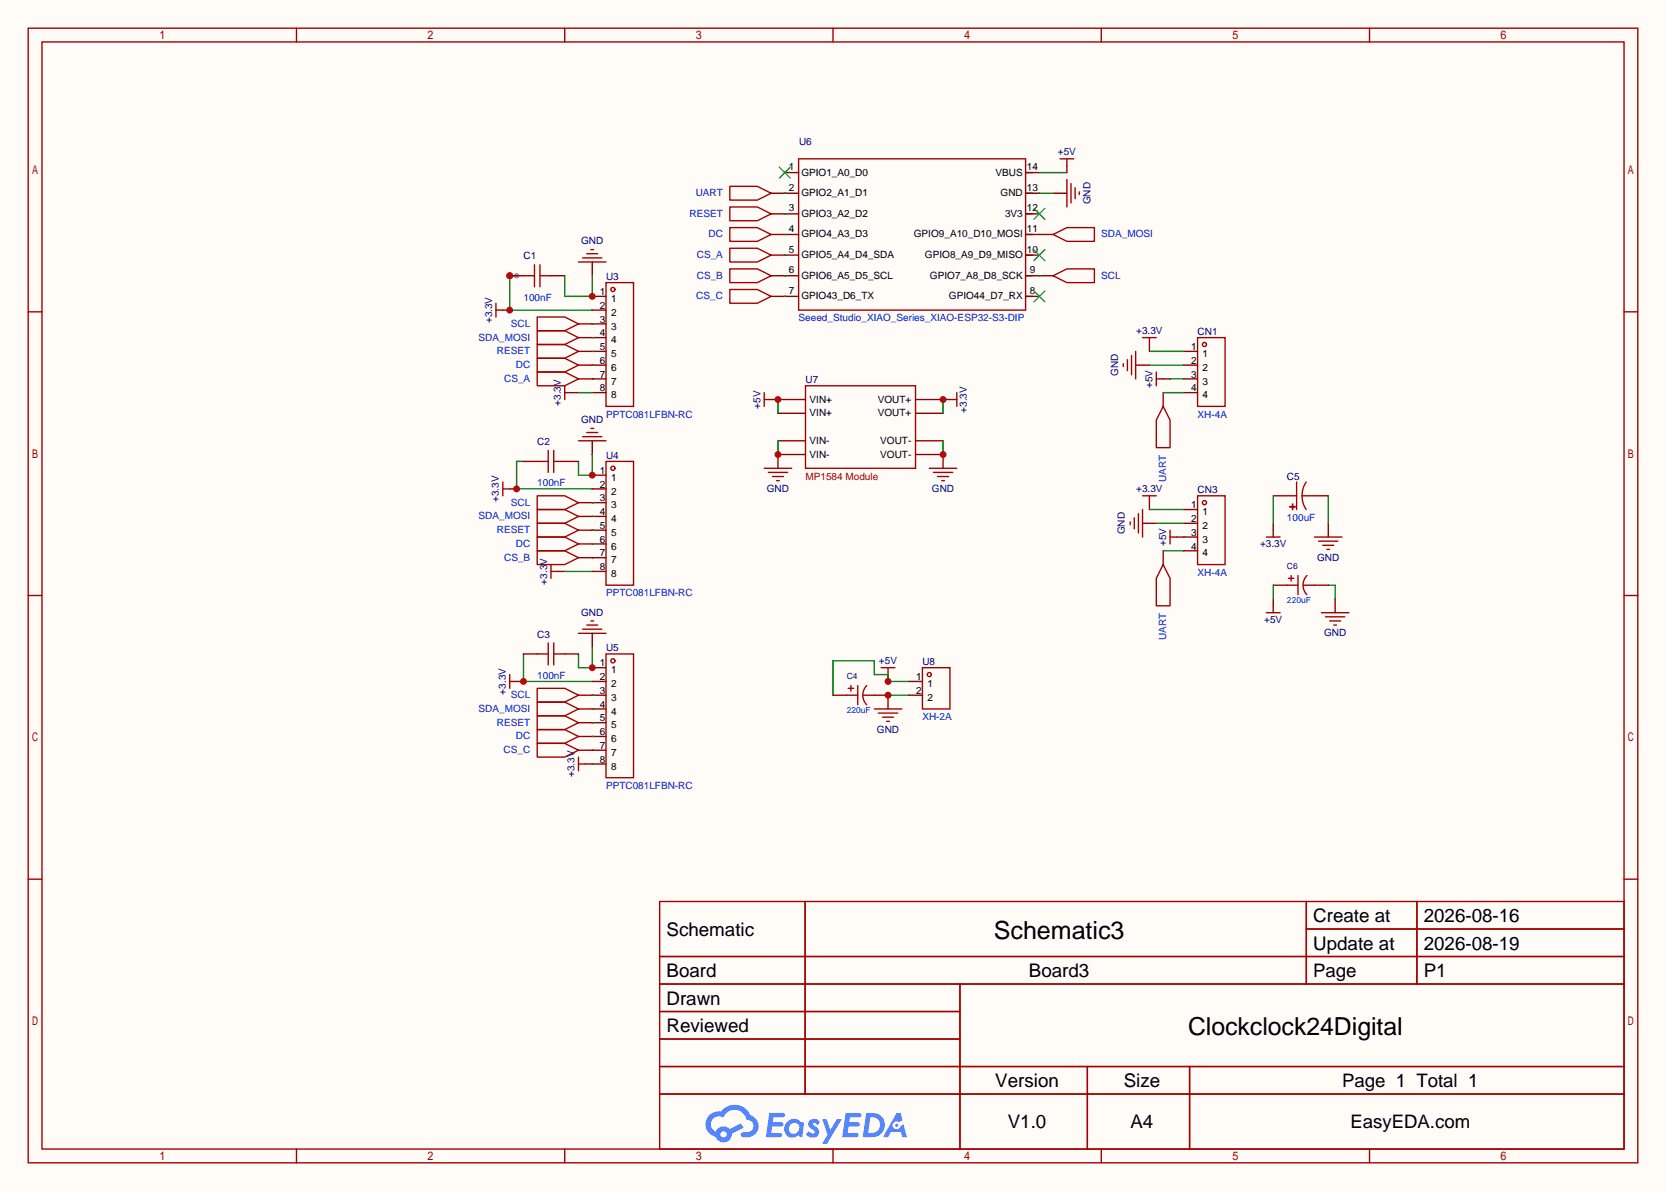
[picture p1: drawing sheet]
<svg xmlns="http://www.w3.org/2000/svg" width="308mm" height="220mm" viewBox="0 0 308 220" stroke-linecap="round" stroke-linejoin="round" font-family="sans-serif">
<path d="M0 0h307.6v220h-307.6z" fill="#fffcf7"/>
<g fill="none" stroke="#a10000" stroke-width=".25">
<path d="M5.2 5.2h297.2v209.6h-297.2zM7.7 7.7h292.1v204.5h-292.1zM54.7 5.2v2.5M104.3 5.2v2.5M153.8 5.2v2.5M203.3 5.2v2.5M252.9 5.2v2.5M5.2 57.6h2.5M299.8 57.6h2.6M5.2 110h2.5M299.8 110h2.6M5.2 162.4h2.5"/>
<path d="M121.8 166.5h178v45.7h-178zM121.8 176.7h178M148.7 166.5v35.6M241.2 166.5v15.2M241.2 171.6h58.6M261.6 166.5v15.2M299.8 162.4h2.6M121.8 181.7h178M121.8 186.8h55.4M121.8 197h178M121.8 191.9h55.4M177.2 181.7v30.5"/>
<path d="M200.8 197v15.2M219.6 197v15.2M54.7 212.2v2.6M104.3 212.2v2.6M121.8 202.1h178M153.8 212.2v2.6M203.3 212.2v2.6M252.9 212.2v2.6"/>
</g>
<g fill="#5487ff">
<path d="M149.5 206.9a1.3 1.3 0 0 1 1.9 .3l-.4 .6a.54 .54 0 0 0-1-.2l.2 .2a1.58 1.58 0 0 1 1 1.5 1.43 1.43 0 0 1-2.4 .2l.5-.6a.64 .64 0 0 0 .5 .5 .64 .64 0 0 0 .6-.3l-.1-.3a1.6 1.6 0 0 1-1.1-1.5z"/>
<path d="M151.8 206.7h.8l.7 2 1.2-2h.9l-2.7 4.5h-.9l1-1.6z"/>
<path d="M142 205.5h1.7a1.31 1.31 0 0 1 1.2 .2 .4 .4 0 0 1-.3 .6h-1.8l-.1 1h1.6a.4 .4 0 0 1 .3 .4 .4 .4 0 0 1-.4 .4h-1.6l-.2 1.2 .8-.1a1.23 1.23 0 0 1 1.2 .2 .39 .39 0 0 1-.4 .6h-2.6z"/>
<path d="M156.1 205.5h1.7a1.32 1.32 0 0 1 1.2 .2 .39 .39 0 0 1-.3 .6h-1.8l-.1 1h1.6a.4 .4 0 0 1 .4 .4 .4 .4 0 0 1-.5 .4h-1.6l-.2 1.1h.8a1.23 1.23 0 0 1 1.2 .2 .39 .39 0 0 1-.4 .6h-2.6z"/>
<path d="M165.5 205.6h.8l.3 1.3-.6 .3a.75 .75 0 0 0-1.1 .3 .75 .75 0 0 0 .5 1.1 .75 .75 0 0 0 .9-.7l.5-.3 .6 2.4h-.8l-.3-.9h-1.8l-.5 .9h-1z"/>
<path d="M159.9 205.6l-.6 4.4h1.4a2.27 2.27 0 0 0 2.7-2.3 2.27 2.27 0 0 0-2.7-2.1zM160.7 206.3a1.5 1.5 0 0 1 1.8 1.6 1.5 1.5 0 0 1-1.9 1.3h-.3z"/>
<path d="M145.4 207.2a1.62 1.62 0 0 0-.4 2.1 1.62 1.62 0 0 0 2 .6l.3-.2 .4 .2 .4 .1 .3-2.4-.1-.3-.5-.1a1.58 1.58 0 0 0-2.4 0zM146 207.7a.99 .99 0 0 1 1.6 .3 .99 .99 0 0 1-.9 1.4 .94 .94 0 0 1-1-.6 .94 .94 0 0 1 .3-1.1z"/>
<path d="M131 206a2.37 2.37 0 0 0 1.1 4 1.54 1.54 0 0 0 1.8 1 1.54 1.54 0 0 0 1.2-1.6l2.2-1.1-.5-.8-2.1 1a1.57 1.57 0 0 0-2.6 .5 1.5 1.5 0 0 1-.7-2.1 1.5 1.5 0 0 1 2.2-.5 2.23 2.23 0 0 1 2.3-1.4 2.23 2.23 0 0 1 2 1.8 1.16 1.16 0 0 1 1.2 1.1 1.16 1.16 0 0 1-1.1 1.2h-.7a.47 .47 0 0 0-.5 .4 .47 .47 0 0 0 .4 .5 2.23 2.23 0 0 0 2.2-.6 2.23 2.23 0 0 0 .5-2.3 2.16 2.16 0 0 0-1.3-1.1 3.2 3.2 0 0 0-5.5-.7l-1.1 .1zM133 209.5a.6 .6 0 0 1 1.2 0 .6 .6 0 0 1-1.2 0z"/>
<circle cx="165.6" cy="207.8" r=".28"/>
</g>
<g fill="none" stroke="#870000" stroke-width=".25">
<path d="M142.4 35.7h2.5M194.4 35.7h2.6M197 30.6v1.3M92.8 57.3h1.3M109.3 48.4v2.5M105.5 72.5h1.3M174.1 73.8h1.3M209.7 67.4h2.5M212.2 63.6v1.3M214.8 70h1.2M214.8 72.5v2.6M94.1 90.3h1.3"/>
<path d="M109.3 81.4v2.5M143.6 83.9v2.6M174.1 83.9v2.6M210.9 96.6h2.6M212.2 92.8v1.3M217.3 99.2h1.3M235.1 96.6v1.3M245.2 96.6v2.6M103 105.5h1.3M109.3 117v2.5M214.8 101.7v2.6M235.1 110.6v1.3"/>
<path d="M246.5 110.6v2.6M95.4 125.9h1.2M164 124.6v1.3M164 128.4v2.5M108.1 141.1h1.2"/>
</g>
<g fill="none" stroke="#a10000" stroke-width=".25">
<path d="M134.7 34.4h5.1l2.6 1.3-2.6 1.3h-5.1zM195.7 29.3h2.5M197 29.3v1.3M197 33.1v5.1M197.7 33.9v3.6M198.5 34.7v2M199.3 35.4v.5M91.6 56v2.5M91.6 57.3h1.2M106.8 48.4h5.1M107.6 47.6h3.5M108.3 46.9h2.1"/>
<path d="M109.1 46.1h.5M104.3 71.2v2.6M104.3 72.5h1.2M108.3 79.9h2.1M109.1 79.1h.5M175.4 73.8h1.3M176.7 72.5v2.6M207.4 67.2v.5M208.2 66.4v2.1M208.9 65.7v3.5M209.7 64.9v5.1M210.9 62.4h2.6"/>
<path d="M212.2 62.4v1.2M213.5 68.7v2.5M213.5 70h1.3M214.8 75.1l1.2 2.5v5.1h-2.5v-5.1zM92.8 89v2.6M92.8 90.3h1.3M106.8 81.4h5.1M107.6 80.6h3.5M141.1 86.5h5.1M141.9 87.2h3.5M142.6 88h2.1M143.4 88.8h.5"/>
<path d="M171.6 86.5h5.1M172.3 87.2h3.6M173.1 88h2M173.9 88.8h.5M208.7 96.4v.5M209.4 95.6v2.1M210.2 94.9v3.5M210.9 94.1v5.1M210.9 91.6h2.6M212.2 91.6v1.2M216 97.9v2.6M216 99.2h1.3"/>
<path d="M233.8 99.2h2.5M235.1 97.9v1.3M242.7 99.2h5.1M243.5 99.9h3.5M101.7 104.3v2.5M101.7 105.5h1.3M106.8 117h5.1M107.6 116.2h3.5M108.3 115.4h2.1M109.1 114.7h.5M214.8 104.3l1.2 2.5v5.1h-2.5v-5.1zM233.8 113.2h2.5"/>
<path d="M235.1 111.9v1.3M244 113.2h5M244.2 100.7h2.1M244.7 113.9h3.6M245 101.5h.5M245.5 114.7h2M246.3 115.4h.5M94.1 124.6v2.5M94.1 125.9h1.3M106.8 139.8v2.6M161.4 130.9h5.1M162.2 131.7h3.5"/>
<path d="M162.7 123.3h2.5M162.9 132.5h2.1M163.7 133.2h.5M164 123.3v1.3M106.8 141.1h1.3"/>
</g>
<path d="M96.6 85.2h-1.2v5.1h13.9" fill="none" stroke="#008700" stroke-width=".25"/>
<circle cx="95.4" cy="90.3" r=".63" fill="#c00"/>
<path d="M96.6 120.8v5.1h12.7" fill="none" stroke="#008700" stroke-width=".25"/>
<circle cx="96.6" cy="125.9" r=".63" fill="#c00"/>
<path d="M109.3 70h.1M109.3 83.9v3.9h-2.5v-2.6M104.3 105.5h5M109.3 103h.1M109.3 119.5v3.8h-2.5v-2.5M109.3 138.6h.1M167.8 125.9h-3.8v-1.3h-2.6v-2.6h-7.6v6.4" fill="none" stroke="#008700" stroke-width=".25"/>
<g fill="none" stroke="#870000" stroke-width=".25">
<path d="M142.4 39.5h2.5M106.8 59.8h2.5M142.4 50.9h2.5M142.4 43.3h2.5M142.4 54.7h2.5M142.4 47.1h2.5M191.9 50.9h2.5M191.9 43.3h2.5M106.8 62.4h2.5M106.8 64.9h2.5M106.8 67.4h2.5M106.8 70h2.5"/>
<path d="M106.8 92.8h2.5M106.8 95.4h2.5M106.8 97.9h2.5M106.8 100.5h2.5M106.8 103h2.5M106.8 128.4h2.5M106.8 130.9h2.5M106.8 133.5h2.5M106.8 136h2.5M106.8 138.6h2.5M167.8 128.4h2.5M167.8 125.9h2.5"/>
</g>
<g fill="none" stroke="#a10000" stroke-width=".25">
<path d="M134.7 38.2h5.1l2.6 1.3-2.6 1.3h-5.1zM99.2 58.5h5.1l2.5 1.3-2.5 1.3h-5.1zM134.7 42h5.1l2.6 1.3-2.6 1.3h-5.1zM134.7 53.5h5.1l2.6 1.2-2.6 1.3h-5.1zM134.7 45.8h5.1l2.6 1.3-2.6 1.3h-5.1zM134.7 49.7h5.1l2.6 1.2-2.6 1.3h-5.1zM194.4 50.9l2.6-1.2h5.1v2.5h-5.1zM194.4 43.3l2.6-1.3h5.1v2.6h-5.1zM99.2 61.1h5.1l2.5 1.3-2.5 1.2h-5.1zM99.2 63.6h5.1l2.5 1.3-2.5 1.3h-5.1zM99.2 66.2h5.1l2.5 1.2-2.5 1.3h-5.1zM99.2 68.7h5.1l2.5 1.3-2.5 1.2h-5.1z"/>
<path d="M99.2 91.6h5.1l2.5 1.2-2.5 1.3h-5.1zM99.2 94.1h5.1l2.5 1.3-2.5 1.2h-5.1zM99.2 96.6h5.1l2.5 1.3-2.5 1.3h-5.1zM99.2 99.2h5.1l2.5 1.3-2.5 1.2h-5.1zM99.2 101.7h5.1l2.5 1.3-2.5 1.3h-5.1zM99.2 127.1h5.1l2.5 1.3-2.5 1.3h-5.1zM99.2 129.7h5.1l2.5 1.2-2.5 1.3h-5.1zM99.2 132.2h5.1l2.5 1.3-2.5 1.2h-5.1zM99.2 134.7h5.1l2.5 1.3-2.5 1.3h-5.1zM99.2 137.3h5.1l2.5 1.3-2.5 1.2h-5.1zM170.3 123.3h5.1v7.6h-5.1z"/>
<circle cx="171.6" cy="124.6" r=".38"/>
</g>
<circle cx="164" cy="125.9" r=".63" fill="#c00"/>
<path d="M143.6 81.4v2.5M164 128.4h3.8" fill="none" stroke="#008700" stroke-width=".25"/>
<path d="M148.7 71.2h20.3v15.3h-20.3zM238.1 93.6h1zM238.6 93.1l.1 1zM239.4 89v5.1M241.2 89a4.6 4.6 0 0 0 0 5.1" fill="none" stroke="#a10000" stroke-width=".25"/>
<path d="M143.6 73.8h5.1M143.6 76.3h5.1M169 73.8h5.1M169 76.3h5.1M143.6 81.4h5.1M143.6 83.9h5.1M169 81.4h5.1M169 83.9h5.1M235.1 91.6h4.3M240.4 91.6h4.8" fill="none" stroke="#870000" stroke-width=".25"/>
<circle cx="143.6" cy="83.9" r=".63" fill="#c00"/>
<path d="M174.1 81.4v2.5" fill="none" stroke="#008700" stroke-width=".25"/>
<circle cx="174.1" cy="83.9" r=".63" fill="#c00"/>
<path d="M174.1 73.8v2.5" fill="none" stroke="#008700" stroke-width=".25"/>
<circle cx="174.1" cy="73.8" r=".63" fill="#c00"/>
<path d="M143.6 73.8v2.5" fill="none" stroke="#008700" stroke-width=".25"/>
<path d="M142.4 73.8h1.2" fill="none" stroke="#870000" stroke-width=".25"/>
<circle cx="143.6" cy="73.8" r=".63" fill="#c00"/>
<path d="M141.1 72.5v2.6M141.1 73.8h1.3" fill="none" stroke="#a10000" stroke-width=".25"/>
<path d="M95.4 50.9h-1.3v6.4h15.2" fill="none" stroke="#008700" stroke-width=".25"/>
<g fill="#c00">
<circle cx="94.1" cy="50.9" r=".63"/>
<circle cx="94.1" cy="57.3" r=".63"/>
</g>
<circle cx="95.4" cy="50.9" r=".51" fill="#999"/>
<path d="M104.3 50.9v3.8h5v-3.8" fill="none" stroke="#008700" stroke-width=".25"/>
<g fill="none" stroke="#a10000" stroke-width=".25">
<path d="M111.9 120.8h5.1v22.8h-5.1z"/>
<circle cx="113.2" cy="122" r=".38"/>
</g>
<path d="M109.3 123.3h2.6" fill="none" stroke="#870000" stroke-width=".25"/>
<circle cx="109.3" cy="123.3" r=".63" fill="#c00"/>
<path d="M109.3 87.8h2.6M109.3 125.9h2.6M109.3 128.4h2.6M109.3 130.9h2.6M109.3 133.5h2.6M109.3 136h2.6M109.3 138.6h2.6M109.3 141.1h2.6" fill="none" stroke="#870000" stroke-width=".25"/>
<g fill="none" stroke="#a10000" stroke-width=".25">
<path d="M111.9 85.2h5.1v22.9h-5.1z"/>
<circle cx="113.2" cy="86.5" r=".38"/>
</g>
<circle cx="109.3" cy="87.8" r=".63" fill="#c00"/>
<path d="M109.3 54.7h2.6M109.3 90.3h2.6M109.3 92.8h2.6M109.3 95.4h2.6M109.3 97.9h2.6M109.3 100.5h2.6M109.3 103h2.6M109.3 105.5h2.6" fill="none" stroke="#870000" stroke-width=".25"/>
<g fill="none" stroke="#a10000" stroke-width=".25">
<path d="M111.9 52.2h5.1v22.9h-5.1z"/>
<circle cx="113.2" cy="53.5" r=".38"/>
</g>
<circle cx="109.3" cy="54.7" r=".63" fill="#c00"/>
<path d="M94.1 50.9h2.5M109.3 57.3h2.6M109.3 59.8h2.6M109.3 62.4h2.6M109.3 64.9h2.6M109.3 67.4h2.6M109.3 70h2.6M109.3 72.5h2.6M96.6 120.8h2.6M104.3 120.8h2.5" fill="none" stroke="#870000" stroke-width=".25"/>
<g fill="none" stroke="#008700" stroke-width=".25">
<path d="M109.3 59.8h.1M109.3 62.4h.1M109.3 64.9h.1M109.3 67.4h.1M109.3 92.8h.1M109.3 95.4h.1M109.3 97.9h.1M109.3 100.5h.1M245.2 108.1h1.3v2.5M109.3 128.4h.1M109.3 130.9h.1M109.3 133.5h.1"/>
<path d="M109.3 136h.1"/>
</g>
<path d="M98.7 48.9v4.1M101.2 118.7v4.1M102.2 118.7v4.1M99.2 120.8h2M102.2 120.8h2.1" fill="none" stroke="#a10000" stroke-width=".25"/>
<circle cx="94.1" cy="50.9" r=".63" fill="#c00"/>
<g fill="none" stroke="#a10000" stroke-width=".25">
<path d="M96.6 50.9h2.1M99.7 50.9h2M99.7 48.9v4.1M99.2 85.2h2M101.2 83.2v4M102.2 85.2h2.1M102.2 83.2v4M237.6 108.1h2M237.9 106.8h1M238.4 106.3v1M239.6 106.3v3.6M240.7 108.1h2"/>
<path d="M241.3 106.3a2.54 2.54 0 0 0 0 3.5M158.4 126.6v3.6"/>
</g>
<path d="M101.7 50.9h2.6M96.6 85.2h2.6M104.3 85.2h2.5M235.1 108.1h2.5M242.7 108.1h2.5M153.8 128.4h2.5M161.4 128.4h2.6" fill="none" stroke="#870000" stroke-width=".25"/>
<circle cx="164" cy="128.4" r=".63" fill="#c00"/>
<g fill="none" stroke="#a10000" stroke-width=".25">
<path d="M147.4 29.3h42v28h-42zM189.4 31.9h1.2M189.4 35.7h1.2M189.4 39.5h1.2M189.4 43.3h1.2M189.4 47.1h1.2M189.4 50.9h1.2M189.4 54.7h1.2M221.1 62.4h5.1v12.7h-5.1zM221.1 91.6h5.1v12.7h-5.1zM156.3 128.4h2.1M156.6 127.1h1"/>
<path d="M157.1 126.6v1M159.4 128.4h2M160 126.6a2.54 2.54 0 0 0 0 3.5"/>
<circle cx="222.4" cy="63.6" r=".38"/>
<circle cx="222.4" cy="92.8" r=".38"/>
</g>
<g fill="none" stroke="#870000" stroke-width=".25">
<path d="M144.9 31.9h2.5M144.9 35.7h2.5M144.9 39.5h2.5M189.4 31.9h2.5M189.4 35.7h2.5M189.4 39.5h2.5M144.9 43.3h2.5M144.9 47.1h2.5M144.9 50.9h2.5M144.9 54.7h2.5M189.4 43.3h2.5M189.4 47.1h2.5"/>
<path d="M189.4 50.9h2.5M189.4 54.7h2.5M218.6 64.9h2.5M218.6 67.4h2.5M218.6 70h2.5M218.6 72.5h2.5M218.6 94.1h2.5M218.6 96.6h2.5M218.6 99.2h2.5M218.6 101.7h2.5"/>
</g>
<path d="M143.9 30.9l2 2M145.9 30.9l-2 2M190.9 38.5l2 2M192.9 38.5l-2 2M190.9 46.1l2 2M190.9 53.7l2 2.1M192.9 46.1l-2 2M192.9 53.7l-2 2.1" fill="none" stroke="#3c3" stroke-width=".25"/>
<g fill="none" stroke="#008700" stroke-width=".25">
<path d="M144.9 39.5h.1M144.9 35.7h.1M191.9 31.9h5.1M191.9 35.7h2.5M144.9 43.3h.1M144.9 47.1h.1M144.9 50.9h.1M144.9 54.7h.1M191.9 43.3h.1M191.9 50.9h.1M106.8 72.5h2.5M212.2 64.9h6.4"/>
<path d="M212.2 67.4h6.4M214.8 72.5h3.8M216 70h2.6M212.2 94.1h6.4M213.5 96.6h5.1M218.6 99.2h.1M235.1 91.6v5M245.2 91.6v5M214.8 101.7h3.8M235.1 108.1v2.5M109.3 141.1h.1"/>
</g>
<g font-size="4.6">
<text x="183.5" y="173.4">Schematic3</text>
<text x="219.3" y="191.2">Clockclock24Digital</text>
</g>
<g font-size="3.5">
<text x="123.1" y="172.8">Schematic</text>
<text x="242.5" y="170.3">Create at</text>
<text x="262.9" y="170.3">2026-08-16</text>
<text x="242.5" y="175.4">Update at</text>
<text x="262.9" y="175.4">2026-08-19</text>
<text x="123.1" y="180.5">Board</text>
<text x="123.1" y="185.5">Drawn</text>
<text x="190" y="180.5">Board3</text>
<text x="262.9" y="180.5">P1</text>
<text x="123.1" y="190.6">Reviewed</text>
<text x="183.8" y="200.8">Version</text>
<text x="207.5" y="200.8">Size</text>
<text x="186.1" y="208.4">V1.0</text>
<text x="208.7" y="208.4">A4</text>
</g>
<g font-size="3.4">
<text x="242.5" y="180.4">Page</text>
<text x="247.8" y="200.8">Page 1 Total 1</text>
<text x="249.3" y="208.4">EasyEDA.com</text>
</g>
<g font-size="1.8" fill="#000080">
<text x="147.5" y="26.8">U6</text>
<text x="195.3" y="28.6">+5V</text>
<text x="201.3" y="37.7" transform="rotate(-90 201.3 37.7)">GND</text>
<text x="96.6" y="47.9">C1</text>
<text x="107.3" y="45.1">GND</text>
<text x="111.9" y="51.7">U3</text>
<text x="90.9" y="59.7" transform="rotate(-90 90.9 59.7)">+3.3V</text>
<text x="209.8" y="61.6">+3.3V</text>
<text x="221.1" y="61.9">CN1</text>
<text x="148.7" y="70.8">U7</text>
<text x="206.4" y="69.5" transform="rotate(-90 206.4 69.5)">GND</text>
<text x="212.8" y="71.6" transform="rotate(-90 212.8 71.6)">+5V</text>
<text x="103.6" y="75" transform="rotate(-90 103.6 75)">+3.3V</text>
<text x="140.4" y="75.5" transform="rotate(-90 140.4 75.5)">+5V</text>
<text x="178.5" y="76.2" transform="rotate(-90 178.5 76.2)">+3.3V</text>
<text x="99.2" y="82.2">C2</text>
<text x="107.3" y="78.2">GND</text>
<text x="111.9" y="84.8">U4</text>
<text x="237.6" y="88.6">C5</text>
<text x="92.1" y="92.7" transform="rotate(-90 92.1 92.7)">+3.3V</text>
<text x="141.6" y="90.9">GND</text>
<text x="172.1" y="90.9">GND</text>
<text x="209.8" y="90.9">+3.3V</text>
<text x="221.1" y="91.1">CN3</text>
<text x="207.7" y="98.7" transform="rotate(-90 207.7 98.7)">GND</text>
<text x="215.3" y="100.9" transform="rotate(-90 215.3 100.9)">+5V</text>
<text x="232.6" y="101">+3.3V</text>
<text x="101" y="108" transform="rotate(-90 101 108)">+3.3V</text>
<text x="243.2" y="103.6">GND</text>
<text x="107.3" y="113.7">GND</text>
<text x="99.2" y="117.8">C3</text>
<text x="233.4" y="115">+5V</text>
<text x="244.5" y="117.5">GND</text>
<text x="111.9" y="120.3">U5</text>
<text x="162.3" y="122.6">+5V</text>
<text x="170.3" y="122.9">U8</text>
<text x="93.4" y="128.3" transform="rotate(-90 93.4 128.3)">+3.3V</text>
<text x="161.9" y="135.3">GND</text>
<text x="106.1" y="143.5" transform="rotate(-90 106.1 143.5)">+3.3V</text>
</g>
<g font-size="1.8">
<text x="145.7" y="31.4">1</text>
<text x="145.7" y="35.2">2</text>
<text x="148" y="32.4">GPIO1_A0_D0</text>
<text x="183.8" y="32.4">VBUS</text>
<text x="189.6" y="31.4">14</text>
<text x="189.6" y="35.2">13</text>
<text x="145.7" y="39">3</text>
<text x="148" y="36.2">GPIO2_A1_D1</text>
<text x="148" y="40.1">GPIO3_A2_D2</text>
<text x="184.7" y="36.2">GND</text>
<text x="185.6" y="40.1">3V3</text>
<text x="189.6" y="39">12</text>
<text x="145.7" y="42.8">4</text>
<text x="145.7" y="46.7">5</text>
<text x="148" y="43.9">GPIO4_A3_D3</text>
<text x="148" y="47.7">GPIO5_A4_D4_SDA</text>
<text x="168.7" y="43.9">GPIO9_A10_D10_MOSI</text>
<text x="170.8" y="47.7">GPIO8_A9_D9_MISO</text>
<text x="189.6" y="42.8">11</text>
<text x="189.6" y="46.7">10</text>
<text x="145.7" y="50.5">6</text>
<text x="148" y="51.5">GPIO6_A5_D5_SCL</text>
<text x="171.7" y="51.5">GPIO7_A8_D8_SCK</text>
<text x="190.1" y="50.5">9</text>
<text x="110.7" y="54.5">1</text>
<text x="110.7" y="57">2</text>
<text x="110.7" y="59.6">3</text>
<text x="112.8" y="55.8">1</text>
<text x="112.8" y="58.3">2</text>
<text x="145.7" y="54.3">7</text>
<text x="148" y="55.3">GPIO43_D6_TX</text>
<text x="175.2" y="55.3">GPIO44_D7_RX</text>
<text x="190.1" y="54.3">8</text>
<text x="110.7" y="62.1">4</text>
<text x="110.7" y="64.7">5</text>
<text x="112.8" y="60.9">3</text>
<text x="112.8" y="63.4">4</text>
<text x="112.8" y="65.9">5</text>
<text x="220" y="64.7">1</text>
<text x="222" y="65.9">1</text>
<text x="110.7" y="67.2">6</text>
<text x="110.7" y="69.7">7</text>
<text x="112.8" y="68.5">6</text>
<text x="112.8" y="71">7</text>
<text x="220" y="67.2">2</text>
<text x="220" y="69.7">3</text>
<text x="222" y="68.5">2</text>
<text x="222" y="71">3</text>
<text x="110.7" y="72.3">8</text>
<text x="112.8" y="73.6">8</text>
<text x="149.5" y="74.3">VIN+</text>
<text x="149.5" y="76.9">VIN+</text>
<text x="162.1" y="76.9">VOUT+</text>
<text x="162.1" y="74.3">VOUT+</text>
<text x="220" y="72.3">4</text>
<text x="222" y="73.6">4</text>
<text x="149.5" y="82">VIN-</text>
<text x="162.5" y="82">VOUT-</text>
<text x="110.7" y="87.5">1</text>
<text x="112.8" y="88.8">1</text>
<text x="149.5" y="84.5">VIN-</text>
<text x="162.5" y="84.5">VOUT-</text>
<text x="110.7" y="90.1">2</text>
<text x="110.7" y="92.6">3</text>
<text x="110.7" y="95.1">4</text>
<text x="112.8" y="91.3">2</text>
<text x="112.8" y="93.9">3</text>
<text x="220" y="93.9">1</text>
<text x="222" y="95.1">1</text>
<text x="110.7" y="97.7">5</text>
<text x="110.7" y="100.2">6</text>
<text x="112.8" y="96.4">4</text>
<text x="112.8" y="99">5</text>
<text x="112.8" y="101.5">6</text>
<text x="220" y="96.4">2</text>
<text x="220" y="99">3</text>
<text x="220" y="101.5">4</text>
<text x="222" y="97.7">2</text>
<text x="222" y="100.2">3</text>
<text x="110.7" y="102.8">7</text>
<text x="110.7" y="105.3">8</text>
<text x="112.8" y="104">7</text>
<text x="112.8" y="106.6">8</text>
<text x="222" y="102.8">4</text>
<text x="110.7" y="123.1">1</text>
<text x="110.7" y="125.6">2</text>
<text x="112.8" y="124.4">1</text>
<text x="169.2" y="125.6">1</text>
<text x="110.7" y="128.2">3</text>
<text x="110.7" y="130.7">4</text>
<text x="112.8" y="126.9">2</text>
<text x="112.8" y="129.4">3</text>
<text x="112.8" y="132">4</text>
<text x="169.2" y="128.2">2</text>
<text x="171.2" y="126.9">1</text>
<text x="171.2" y="129.4">2</text>
<text x="110.7" y="133.2">5</text>
<text x="110.7" y="135.8">6</text>
<text x="112.8" y="134.5">5</text>
<text x="112.8" y="137.1">6</text>
<text x="110.7" y="138.3">7</text>
<text x="110.7" y="140.9">8</text>
<text x="112.8" y="139.6">7</text>
<text x="112.8" y="142.1">8</text>
</g>
<g font-size="1.8" fill="#00f">
<text x="127.3" y="40.1">RESET</text>
<text x="128.4" y="36.2">UART</text>
<text x="128.7" y="47.7">CS_A</text>
<text x="130.8" y="43.9">DC</text>
<text x="203.3" y="43.9">SDA_MOSI</text>
<text x="128.7" y="51.5">CS_B</text>
<text x="203.3" y="51.5">SCL</text>
<text x="96.6" y="55.5">100nF</text>
<text x="128.5" y="55.3">CS_C</text>
<text x="147.4" y="59.4">Seeed_Studio_XIAO_Series_XIAO-ESP32-S3-DIP</text>
<text x="88.4" y="62.9">SDA_MOSI</text>
<text x="91.8" y="65.5">RESET</text>
<text x="94.3" y="60.4">SCL</text>
<text x="93.1" y="70.5">CS_A</text>
<text x="95.2" y="68">DC</text>
<text x="111.9" y="77.1">PPTC081LFBN-RC</text>
<text x="221.1" y="77.1">XH-4A</text>
<text x="99.2" y="89.8">100nF</text>
<text x="215.3" y="89" transform="rotate(-90 215.3 89)">UART</text>
<text x="88.4" y="95.9">SDA_MOSI</text>
<text x="94.3" y="93.4">SCL</text>
<text x="91.8" y="98.5">RESET</text>
<text x="95.2" y="101">DC</text>
<text x="237.6" y="96.2">100uF</text>
<text x="93.1" y="103.6">CS_B</text>
<text x="221.1" y="106.3">XH-4A</text>
<text x="111.9" y="110.2">PPTC081LFBN-RC</text>
<text x="215.3" y="118.2" transform="rotate(-90 215.3 118.2)">UART</text>
<text x="99.2" y="125.4">100nF</text>
<text x="88.4" y="131.5">SDA_MOSI</text>
<text x="94.3" y="129">SCL</text>
<text x="91.8" y="134">RESET</text>
<text x="95.2" y="136.6">DC</text>
<text x="170.3" y="133">XH-2A</text>
<text x="93" y="139.1">CS_C</text>
<text x="111.9" y="145.7">PPTC081LFBN-RC</text>
</g>
<text font-size="1.8" fill="#a00000" x="148.7" y="88.6">MP1584 Module</text>
<g font-size="1.6" fill="#000080">
<text x="237.6" y="105.1">C6</text>
<text x="156.3" y="125.4">C4</text>
</g>
<g font-size="1.6" fill="#00f">
<text x="237.6" y="111.4">220uF</text>
<text x="156.3" y="131.7">220uF</text>
</g>
</svg>
